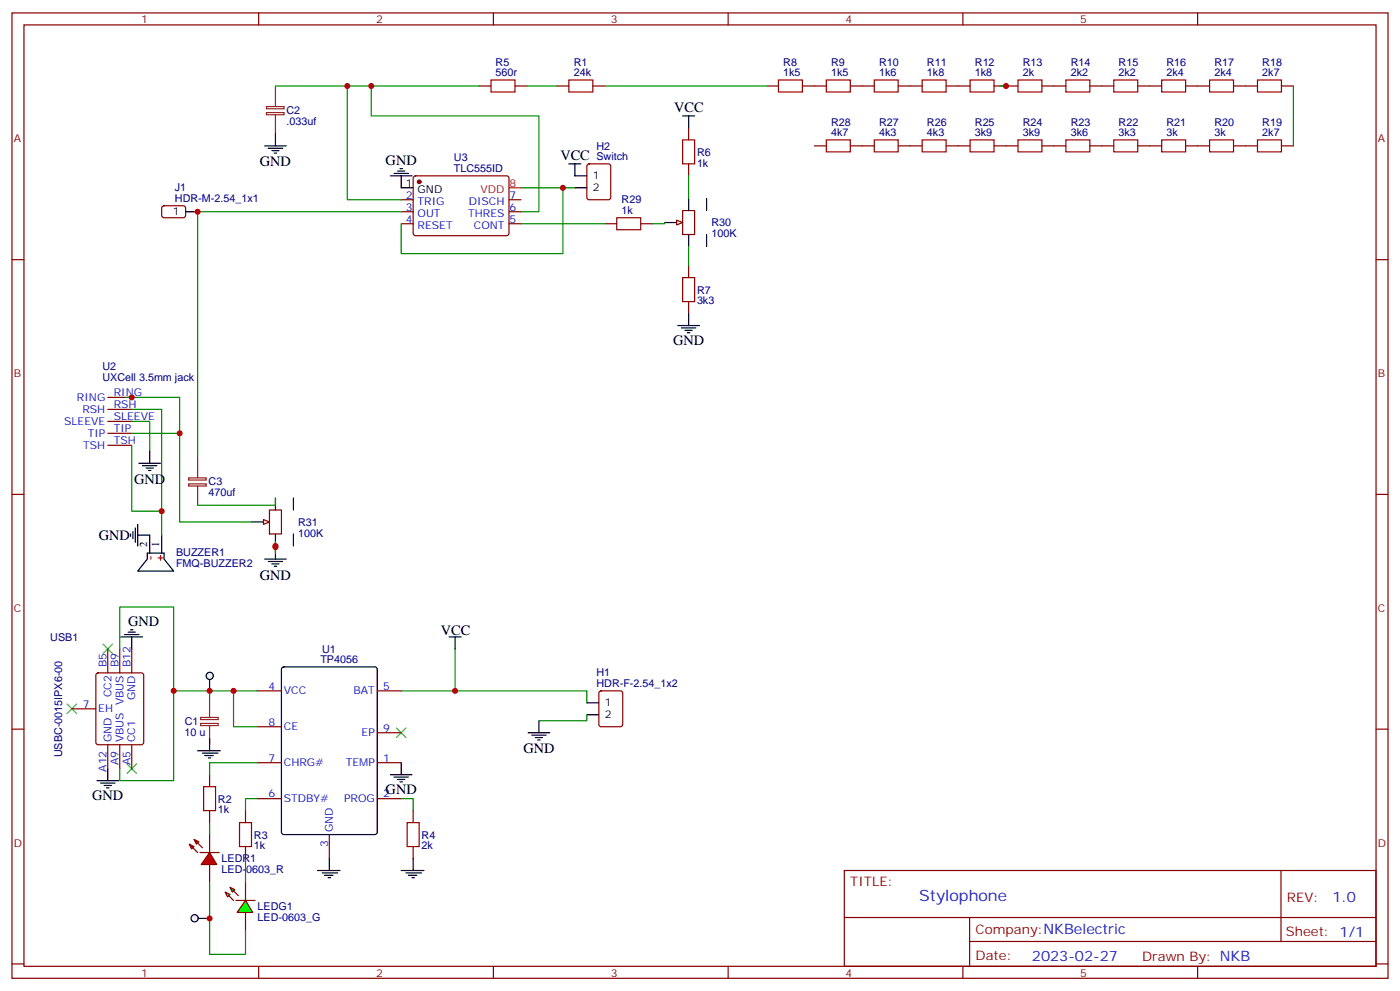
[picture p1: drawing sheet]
<svg xmlns="http://www.w3.org/2000/svg" width="412mm" height="292mm" viewBox="0 0 412 292" stroke-linecap="round" stroke-linejoin="round" font-family="sans-serif">
<g fill="none" stroke="#870000" stroke-width=".35">
<path d="M3.5 3.8h405.4v284.3h-405.4zM7.1 7.3h398.2v277.3h-398.2zM76.2 3.8v3.5M145.3 3.8v3.5M214.5 3.8v3.5M283.6 3.8v3.5M352.8 3.8v3.5M3.5 76.5h3.6M405.3 76.5h3.6M3.5 145.6h3.6M405.3 145.6h3.6M3.5 214.8h3.6"/>
<path d="M405.3 214.8h3.6M72.3 259.9v5.3M248.7 256.4h156.6v28.2h-156.6zM377.3 256.4v20.9M72.3 268.7v5.3M248.7 270.2h156.5M285.6 277.3h119.6M285.6 270.2v14.2M3.5 283.9h3.6M76.2 284.6v3.5M145.3 284.6v3.5M214.5 284.6v3.5"/>
<path d="M283.6 284.6v3.5M352.8 284.6v3.5M405.3 283.9h3.6"/>
</g>
<path d="M116.8 214.4l2.8 2.8M119.6 214.4l-2.8 2.8" fill="none" stroke="#3c3" stroke-width=".35"/>
<path d="M61.7 203.5v1.7" fill="none" stroke="#008700" stroke-width=".35"/>
<path d="M59.1 211.3h5.2v.6h-5.2zM59.1 213.1h5.2v.6h-5.2zM61.7 205.2v6M61.7 213.7v5.7" fill="none" stroke="#8c2424" stroke-width=".35"/>
<g fill="#0f0" stroke="#870000" stroke-width=".35">
<path d="M67.7 261.3l1.4 .7-.7 .7z"/>
<path d="M66.3 262.7l1.4 .8-.7 .7z"/>
</g>
<g fill="#870000" stroke="#870000" stroke-width=".35">
<path d="M68.8 262.4l1.4 1.4z"/>
<path d="M67.4 263.8l1.4 1.4z"/>
</g>
<path d="M69.5 265.2h5.6z" fill="#f00" stroke="#870000" stroke-width=".35"/>
<path d="M72.3 265.2l2.1 3.5h-4.6z" fill="#0f0" stroke="#870000" stroke-width=".35"/>
<path d="M61.7 242.3v3.5" fill="none" stroke="#008700" stroke-width=".35"/>
<g fill="#f00" stroke="#870000" stroke-width=".35">
<path d="M61.7 251.1l2.2 3.5h-4.6z"/>
<path d="M58.9 251.1h5.7z"/>
</g>
<g fill="#870000" stroke="#870000" stroke-width=".35">
<path d="M56.8 249.7l1.4 1.4z"/>
<path d="M58.2 248.3l1.4 1.4z"/>
</g>
<g fill="#f00" stroke="#870000" stroke-width=".35">
<path d="M55.7 248.6l1.4 .7-.7 .7z"/>
<path d="M57.1 247.2l1.5 .7-.7 .7z"/>
</g>
<g fill="none" stroke="#870000" stroke-width=".35">
<path d="M28.5 198.4l.4-.2h12.7l.7 .4v20.1l-.4 .6-13 .1-.6-.5-.1-20zM31.7 191.1v7.1M35.3 191.1v7.1M38.8 191.1v7.1M21.2 208.8h7M31.7 219.4v7M35.3 219.4v7M38.8 219.4v7M75.8 203.5h7.1M75.8 214.1h7.1M111.1 203.5h7.1M111.1 215.8h7.1"/>
<path d="M61.7 228.2v3.5M61.7 238.8v3.5M72.3 238.8v3.5M75.8 224.6h7.1M75.8 235.2h7.1M111.1 224.6h7.1M111.1 235.2h7.1M61.7 245.8v5.3M61.7 254.6v5.3M72.3 249.3v3.6M97 245.8v7.1"/>
</g>
<path d="M60 231.7h3.5v7.1h-3.5zM70.6 242.3h3.5v7h-3.5z" fill="none" stroke="#a10000" stroke-width=".35"/>
<g fill="none" stroke="#000" stroke-width=".35">
<path d="M35.6 187.6h6.4M36.7 186.9h4.2M37.7 186.2h2.2M38.5 185.5h.7M38.8 187.6v3.5M61.7 200v3.5M83.1 196.6l.5-.2h26.8l.7 .5v48.2l-.4 .7h-27.1l-.6-.4-.1-48.3zM61.7 217.6v3.5M28.6 229.9h6.3M29.6 230.6h4.3M30.7 231.4h2.1M31.4 232.1h.7"/>
<path d="M31.7 226.4v3.5M58.2 221.1h6.7M59.6 221.8h4.6M60.3 222.5h2.5M61.4 223.2h.7M93.5 256.4h6.7M94.9 257.1h4.6M95.6 257.8h2.5M96.7 258.5h.7M97 252.9v3.5"/>
</g>
<path d="M30.3 189.7l2.9 2.8M33.2 189.7l-2.9 2.8M19.8 207.4l2.8 2.8M22.6 207.4l-2.8 2.8M37.4 225l2.8 2.8M40.2 225l-2.8 2.8" fill="none" stroke="#3c3" stroke-width=".35"/>
<path d="M35.3 191.1v-12.3h15.9v24.7M68.8 203.5v10.6h7M75.8 203.5h-24.6v26.4h-15.9v-3.5M75.8 224.6h-14.1v3.6M75.8 235.2h-3.5v3.6M72.3 252.9v7" fill="none" stroke="#008700" stroke-width=".35"/>
<circle cx="61.8" cy="199.1" r="1.06" fill="#f0f0f0" stroke="#000" stroke-width=".35"/>
<path d="M61.7 259.9v21.2h10.6v-7.1" fill="none" stroke="#008700" stroke-width=".35"/>
<path d="M58.2 270.5h3.5" fill="none" stroke="#000" stroke-width=".35"/>
<circle cx="57.3" cy="270.5" r="1.06" fill="#f0f0f0" stroke="#000" stroke-width=".35"/>
<path d="M381 25.3v17.7M153.5 55.3h15.8M153.5 65.9h24.7M134.1 191.1v12.4M118.2 203.5h54.7v3.5M172.9 210.5v1.8h-14.2M118.2 235.2h3.5v3.6" fill="none" stroke="#008700" stroke-width=".35"/>
<g fill="none" stroke="#a10000" stroke-width=".35">
<path d="M144.6 23.6h7.1v3.5h-7.1zM167.6 23.6h7v3.5h-7zM229.3 23.6h7.1v3.5h-7.1zM243.4 23.6h7.1v3.5h-7.1zM257.5 23.6h7.1v3.5h-7.1zM271.6 23.6h7.1v3.5h-7.1zM285.8 23.6h7v3.5h-7zM299.9 23.6h7v3.5h-7zM314 23.6h7v3.5h-7zM328.1 23.6h7v3.5h-7zM342.2 23.6h7v3.5h-7zM356.3 23.6h7.1v3.5h-7.1z"/>
<path d="M370.4 23.6h7.1v3.5h-7.1zM201.1 41.2h3.5v7.1h-3.5zM243.4 41.2h7.1v3.5h-7.1zM257.5 41.2h7.1v3.5h-7.1zM271.6 41.2h7.1v3.5h-7.1zM285.8 41.2h7v3.5h-7zM299.9 41.2h7v3.5h-7zM314 41.2h7v3.5h-7zM328.1 41.2h7v3.5h-7zM342.2 41.2h7v3.5h-7zM356.3 41.2h7.1v3.5h-7.1zM370.4 41.2h7.1v3.5h-7.1z"/>
<path d="M181.7 64.1h7v3.6h-7zM201.1 81.8h3.5v7h-3.5zM119.9 242.3h3.6v7h-3.6z"/>
</g>
<g fill="none" stroke="#870000" stroke-width=".35">
<path d="M141.1 25.3h3.5M151.7 25.3h3.5M164 25.3h3.6M174.6 25.3h3.6M202.8 37.7v3.5M225.8 25.3h3.5M236.4 25.3h7M250.5 25.3h7M264.6 25.3h7M278.7 25.3h7.1M292.8 25.3h7.1M306.9 25.3h7.1"/>
<path d="M321 25.3h7.1M335.1 25.3h7.1M349.2 25.3h7.1M363.4 25.3h7M377.5 25.3h3.5M118.2 58.8h3.5M121.9 52l.5-.2h27.1l.4 .7v16.5l-.7 .4h-27.1l-.4-.7v-16.2zM149.9 58.8h3.6M173.1 48.5l.5-.2h5.6l.7 .4v9.4l-.4 .7h-5.9l-.7-.4v-9.4zM202.8 48.3v3.5M239.9 43h3.5M250.5 43h7"/>
<path d="M264.6 43h7M278.7 43h7.1M292.8 43h7.1M306.9 43h7.1M321 43h7.1M335.1 43h7.1M349.2 43h7.1M363.4 43h7M377.5 43h3.5M47.9 60.8l.4-.2 5.9 .1 .5 .6-.1 2.4-.6 .4h-5.9l-.5-.7v-2.1zM118.2 62.4h3.5M118.2 65.9h3.5"/>
<path d="M149.9 62.4h3.6M149.9 65.9h3.6M178.2 65.9h3.5M188.7 65.9h3.6M201.1 62h3.5v7.1h-3.5zM202.8 78.2v3.6M202.8 88.8v3.6M176.6 203.7l.5-.2h5.6l.7 .4v9.5l-.4 .6-5.9 .1-.7-.5v-9.4zM121.7 238.8v3.5M121.7 249.3v3.6"/>
</g>
<g fill="none" stroke="#000" stroke-width=".35">
<path d="M81.1 39.4v3.6M201.1 34.1h3.5M202.8 34.1v3.6M78 43h6.3M79 43.7h4.3M80.1 44.4h2.1M80.8 45.1h.7M115 51.8h6.4M116.1 51.1h4.2M117.1 50.4h2.1M117.8 49.7h.7M118.2 51.8v3.5h3.5"/>
<path d="M167.6 48.3h3.5M169.3 55.3h3.6M169.3 48.3v3.5h3.6M202.8 58.5v3.5M54.7 62.4h3.5M195.8 65.5h3.5M202.8 69.1v3.5M199.7 95.9h6.3M200.7 96.6h4.3M201.8 97.3h2.1M202.5 98h.7M202.8 92.4v3.5"/>
<path d="M132.3 187.6h3.5M134.1 187.6v3.5M155.6 215.8h6.3M156.6 216.5h4.3M157.7 217.2h2.1M158.4 217.9h.7M158.7 212.3v3.5M172.9 207h3.5M172.9 210.5h3.5M115 228.2h6.4M116.1 228.9h4.2M117.1 229.6h2.1"/>
<path d="M117.8 230.3h.7M118.2 224.6v3.6M118.2 256.4h6.7M119.6 257.1h4.6M120.3 257.8h2.5M121.4 258.5h.7M121.7 252.9v3.5"/>
</g>
<circle cx="123.5" cy="53.6" r=".53" fill="#870000" stroke="#870000" stroke-width=".35"/>
<path d="M149.9 55.3h3.6" fill="none" stroke="#f00" stroke-width=".35"/>
<path d="M78.5 31.4h5.2v.6h-5.2zM78.5 33.2h5.2v.6h-5.2zM81.1 25.3v6M81.1 33.8v5.6M58.2 134.7v6M55.6 140.8h5.1v.6h-5.1zM55.6 142.5h5.1v.7h-5.1zM58.2 143.2v5.6" fill="none" stroke="#8c2424" stroke-width=".35"/>
<path d="M199.3 64.8l1.8 .7-1.8 .8z" fill="#f0f0f0" stroke="#870000" stroke-width=".35"/>
<path d="M208.1 58.5v3.5M208.1 69.1v3.5M74.1 153.7h3.5M81.1 146.7v3.5M81.1 157.3v3.5" fill="none" stroke="#000" stroke-width=".35"/>
<path d="M79.4 150.2h3.5v7.1h-3.5z" fill="none" stroke="#870000" stroke-width=".35"/>
<path d="M77.6 153l1.8 .7-1.8 .7z" fill="#f0f0f0" stroke="#870000" stroke-width=".35"/>
<g fill="none" stroke="#000" stroke-width=".35">
<path d="M40.9 136.5h6.4M42 137.2h4.2M43 137.9h2.2M43.7 138.6h.7M44.1 132.9v3.6M38.5 157.3v.7M39.2 156.6v2.1M39.9 155.5v4.2M40.6 157.6h3.5v5.3M40.6 154.4v6.4M47.6 157.6v5.3M86.4 146.7v3.5"/>
<path d="M86.4 157.3v3.5M43.4 162.9h4.9v1.8l2.9 3.5h-10.6l2.8-3.5zM78 164.7h6.3M79 165.4h4.3M80.1 166.1h2.1M80.8 166.8h.7M81.1 161.1v3.6"/>
</g>
<g fill="none" stroke="#008700" stroke-width=".35">
<path d="M81.1 25.3h21.2v33.5h15.9M102.3 25.3h38.8M109.4 25.3v8.8h49.3v28.3h-5.2M155.2 25.3h8.8M178.2 25.3h47.6M294.6 25.3h1.7M165.8 55.3v19.4h-47.6v-8.8M202.8 51.8v6.7M118.2 62.4h-60v72.3M195.8 65.5v.4h-3.5M202.8 72.6v5.6M37 117.1h15.9v10.5"/>
<path d="M38.8 127.6h14.1v26.1h21.2M38.8 131.2v19.4h8.8v7M38.8 120.6h8.8v30M38.8 124.1h5.3v8.8M81.1 146.7v2.1h-22.9M81.1 159.4v3.5"/>
</g>
<path d="M44.4 164v.7M46.6 164.3h1.4M47.3 163.6v1.4" fill="none" stroke="#f00" stroke-width=".35"/>
<path d="M31.7 117.1h7.1M31.7 120.6h7.1M31.7 124.1h7.1M31.7 127.6h7.1M31.7 131.2h7.1" fill="none" stroke="#870000" stroke-width=".35"/>
<g fill="#c00">
<circle cx="51.2" cy="203.5" r=".88"/>
<circle cx="68.8" cy="203.5" r=".88"/>
<circle cx="61.7" cy="270.5" r=".88"/>
<circle cx="61.7" cy="203.5" r=".88"/>
<circle cx="134.1" cy="203.5" r=".88"/>
<circle cx="81.1" cy="160.8" r=".88"/>
<circle cx="81.1" cy="161.1" r=".88"/>
<circle cx="165.8" cy="55.3" r=".88"/>
<circle cx="52.9" cy="127.6" r=".88"/>
<circle cx="47.6" cy="150.6" r=".88"/>
<circle cx="296.3" cy="25.3" r=".88"/>
<circle cx="38.8" cy="117.1" r=".88"/>
<circle cx="58.2" cy="62.4" r=".88"/>
<circle cx="102.3" cy="25.3" r=".88"/>
<circle cx="109.4" cy="25.3" r=".88"/>
</g>
<text font-size="4.6" fill="#00f" x="270.8" y="265.4">Stylophone</text>
<g font-size="4.2">
<text x="198.6" y="33.1">VCC</text>
<text x="165.1" y="47.2">VCC</text>
<text x="76.6" y="49">GND</text>
<text x="113.6" y="48.6">GND</text>
<text x="198.3" y="101.5">GND</text>
<text x="39.5" y="142.5">GND</text>
<text x="29.1" y="159.1">GND</text>
<text x="76.6" y="170.7">GND</text>
<text x="37.7" y="184.5">GND</text>
<text x="129.8" y="186.9">VCC</text>
<text x="154.2" y="221.9">GND</text>
<text x="113.6" y="233.8">GND</text>
<text x="27.2" y="235.6">GND</text>
</g>
<g font-size="4.2" fill="#00f">
<text x="392.5" y="265.7">1.0</text>
<text x="304" y="283">2023-02-27</text>
</g>
<g font-size="3.9" fill="#800">
<text x="250.5" y="261">TITLE:</text>
<text x="379.1" y="265.7">REV:</text>
<text x="287.4" y="275.2">Company:NKBelectric</text>
<text x="378.7" y="275.8">Sheet: 1/1</text>
<text x="287.4" y="282.9">Date:</text>
<text x="336.4" y="282.9">Drawn By: NKB</text>
</g>
<g font-size="3.2" fill="#800">
<text x="41.6" y="6.8">1</text>
<text x="110.8" y="6.8">2</text>
<text x="179.9" y="6.8">3</text>
<text x="249.1" y="6.8">4</text>
<text x="318.2" y="6.8">5</text>
<text x="4.1" y="41.9">A</text>
<text x="405.9" y="41.9">A</text>
<text x="4.1" y="111.1">B</text>
<text x="405.9" y="111.1">B</text>
<text x="4.1" y="180.2">C</text>
<text x="405.9" y="180.2">C</text>
<text x="4.1" y="249.3">D</text>
<text x="405.9" y="249.3">D</text>
<text x="41.6" y="287.6">1</text>
<text x="110.8" y="287.6">2</text>
<text x="179.9" y="287.6">3</text>
<text x="249.1" y="287.6">4</text>
<text x="318.2" y="287.6">5</text>
</g>
<g font-size="3.2" fill="#000080">
<text x="146" y="22.5">560r</text>
<text x="146" y="19.3">R5</text>
<text x="169" y="22.5">24k</text>
<text x="169" y="19.3">R1</text>
<text x="230.7" y="22.5">1k5</text>
<text x="230.7" y="19.3">R8</text>
<text x="244.8" y="22.5">1k5</text>
<text x="244.8" y="19.3">R9</text>
<text x="258.9" y="22.5">1k6</text>
<text x="258.9" y="19.3">R10</text>
<text x="273.1" y="22.5">1k8</text>
<text x="273.1" y="19.3">R11</text>
<text x="287.2" y="22.5">1k8</text>
<text x="287.2" y="19.3">R12</text>
<text x="301.3" y="22.5">2k</text>
<text x="301.3" y="19.3">R13</text>
<text x="315.4" y="22.5">2k2</text>
<text x="315.4" y="19.3">R14</text>
<text x="329.5" y="22.5">2k2</text>
<text x="329.5" y="19.3">R15</text>
<text x="343.6" y="22.5">2k4</text>
<text x="343.6" y="19.3">R16</text>
<text x="357.7" y="22.5">2k4</text>
<text x="357.7" y="19.3">R17</text>
<text x="371.8" y="22.5">2k7</text>
<text x="371.8" y="19.3">R18</text>
<text x="84.4" y="33.5">C2</text>
<text x="84.4" y="36.7">.033uf</text>
<text x="244.8" y="40.1">4k7</text>
<text x="244.8" y="37">R28</text>
<text x="258.9" y="40.1">4k3</text>
<text x="258.9" y="37">R27</text>
<text x="273.1" y="40.1">4k3</text>
<text x="273.1" y="37">R26</text>
<text x="287.2" y="40.1">3k9</text>
<text x="287.2" y="37">R25</text>
<text x="301.3" y="40.1">3k9</text>
<text x="301.3" y="37">R24</text>
<text x="315.4" y="40.1">3k6</text>
<text x="315.4" y="37">R23</text>
<text x="329.5" y="40.1">3k3</text>
<text x="329.5" y="37">R22</text>
<text x="343.6" y="40.1">3k</text>
<text x="343.6" y="37">R21</text>
<text x="357.7" y="40.1">3k</text>
<text x="357.7" y="37">R20</text>
<text x="371.8" y="40.1">2k7</text>
<text x="371.8" y="37">R19</text>
<text x="133.7" y="47.4">U3</text>
<text x="175.7" y="47.2">Switch</text>
<text x="175.7" y="44.1">H2</text>
<text x="205.3" y="45.9">R6</text>
<text x="133.7" y="50.6">TLC555ID</text>
<text x="205.3" y="49.1">1k</text>
<text x="51.5" y="59.5">HDR-M-2.54_1x1</text>
<text x="51.5" y="56.3">J1</text>
<text x="183.1" y="59.9">R29</text>
<text x="183.1" y="63.1">1k</text>
<text x="209.5" y="69.9">100K</text>
<text x="209.5" y="66.7">R30</text>
<text x="205.3" y="89.6">3k3</text>
<text x="205.3" y="86.4">R7</text>
<text x="30.2" y="112.3">UXCell 3.5mm jack</text>
<text x="30.2" y="109.1">U2</text>
<text x="61.5" y="142.9">C3</text>
<text x="61.5" y="146.1">470uf</text>
<text x="87.8" y="154.9">R31</text>
<text x="87.8" y="158.1">100K</text>
<text x="51.9" y="166.9">FMQ-BUZZER2</text>
<text x="51.9" y="163.7">BUZZER1</text>
<text x="14.8" y="188.7">USB1</text>
<text x="94.4" y="195.4">TP4056</text>
<text x="94.9" y="192.3">U1</text>
<text x="175.7" y="202.4">HDR-F-2.54_1x2</text>
<text x="175.7" y="199.2">H1</text>
<text x="54.4" y="213.5">C1</text>
<text x="54.4" y="216.6">10 u</text>
<text x="18.3" y="223.1" transform="rotate(-90 18.3 223.1)">USBC-0015IPX6-00</text>
<text x="64.2" y="239.6">1k</text>
<text x="64.2" y="236.4">R2</text>
<text x="74.8" y="250.2">1k</text>
<text x="74.8" y="247">R3</text>
<text x="124.2" y="250.2">2k</text>
<text x="124.2" y="247">R4</text>
<text x="65.3" y="257.2">LED-0603_R</text>
<text x="65.3" y="254">LEDR1</text>
<text x="75.9" y="268.1">LEDG1</text>
<text x="75.8" y="271.3">LED-0603_G</text>
</g>
<g font-size="3.2">
<text x="174.6" y="52.8">1</text>
<text x="119.5" y="55">1</text>
<text x="123" y="56.7">GND</text>
<text x="174.6" y="56.4">2</text>
<text x="50.9" y="63.4">1</text>
<text x="43.4" y="161.1" transform="rotate(-90 43.4 161.1)">2</text>
<text x="46.9" y="161.1" transform="rotate(-90 46.9 161.1)">1</text>
<text x="178.2" y="208.1">1</text>
<text x="178.2" y="211.6">2</text>
</g>
<g font-size="3.2" fill="#00f">
<text x="119.5" y="58.5">2</text>
<text x="150.1" y="58.5">7</text>
<text x="119.5" y="62">3</text>
<text x="119.5" y="65.5">4</text>
<text x="123" y="60.3">TRIG</text>
<text x="123" y="63.8">OUT</text>
<text x="137.9" y="63.8">THRES</text>
<text x="138.1" y="60.3">DISCH</text>
<text x="150.1" y="65.5">5</text>
<text x="150.1" y="62">6</text>
<text x="123" y="67.3">RESET</text>
<text x="139.6" y="67.3">CONT</text>
<text x="22.7" y="118.1">RING</text>
<text x="33.5" y="116.7">RING</text>
<text x="18.9" y="125.2">SLEEVE</text>
<text x="24.3" y="121.6">RSH</text>
<text x="33.5" y="120.2">RSH</text>
<text x="33.5" y="123.8">SLEEVE</text>
<text x="25.8" y="128.7">TIP</text>
<text x="33.5" y="127.3">TIP</text>
<text x="33.5" y="130.8">TSH</text>
<text x="24.5" y="132.2">TSH</text>
<text x="31.4" y="196.4" transform="rotate(-90 31.4 196.4)">B5</text>
<text x="34.9" y="196.4" transform="rotate(-90 34.9 196.4)">B9</text>
<text x="38.5" y="196.4" transform="rotate(-90 38.5 196.4)">B12</text>
<text x="79.1" y="203.1">4</text>
<text x="112.9" y="203.1">5</text>
<text x="24.4" y="208.4">7</text>
<text x="28.9" y="209.8">EH</text>
<text x="32.8" y="205.3" transform="rotate(-90 32.8 205.3)">CC2</text>
<text x="39.9" y="206.2" transform="rotate(-90 39.9 206.2)">GND</text>
<text x="83.6" y="204.5">VCC</text>
<text x="104.1" y="204.5">BAT</text>
<text x="79.1" y="213.7">8</text>
<text x="83.6" y="215.1">CE</text>
<text x="112.9" y="215.5">9</text>
<text x="32.8" y="218.7" transform="rotate(-90 32.8 218.7)">GND</text>
<text x="36.3" y="218.7" transform="rotate(-90 36.3 218.7)">VBUS VBUS</text>
<text x="39.9" y="218.7" transform="rotate(-90 39.9 218.7)">CC1</text>
<text x="106.5" y="216.9">EP</text>
<text x="31.4" y="227.3" transform="rotate(-90 31.4 227.3)">A12</text>
<text x="34.9" y="225.3" transform="rotate(-90 34.9 225.3)">A9</text>
<text x="38.5" y="225.3" transform="rotate(-90 38.5 225.3)">A5</text>
<text x="79.1" y="224.3">7</text>
<text x="83.6" y="225.7">CHRG#</text>
<text x="101.9" y="225.7">TEMP</text>
<text x="112.9" y="224.3">1</text>
<text x="79.1" y="234.9">6</text>
<text x="83.6" y="236.3">STDBY#</text>
<text x="101.3" y="236.3">PROG</text>
<text x="112.9" y="234.9">2</text>
<text x="98.1" y="245.1" transform="rotate(-90 98.1 245.1)">GND</text>
<text x="96.7" y="249.6" transform="rotate(-90 96.7 249.6)">3</text>
</g>
<g font-size="3.2" fill="#f00">
<text x="141.6" y="56.7">VDD</text>
<text x="150.1" y="55">8</text>
</g>
</svg>
